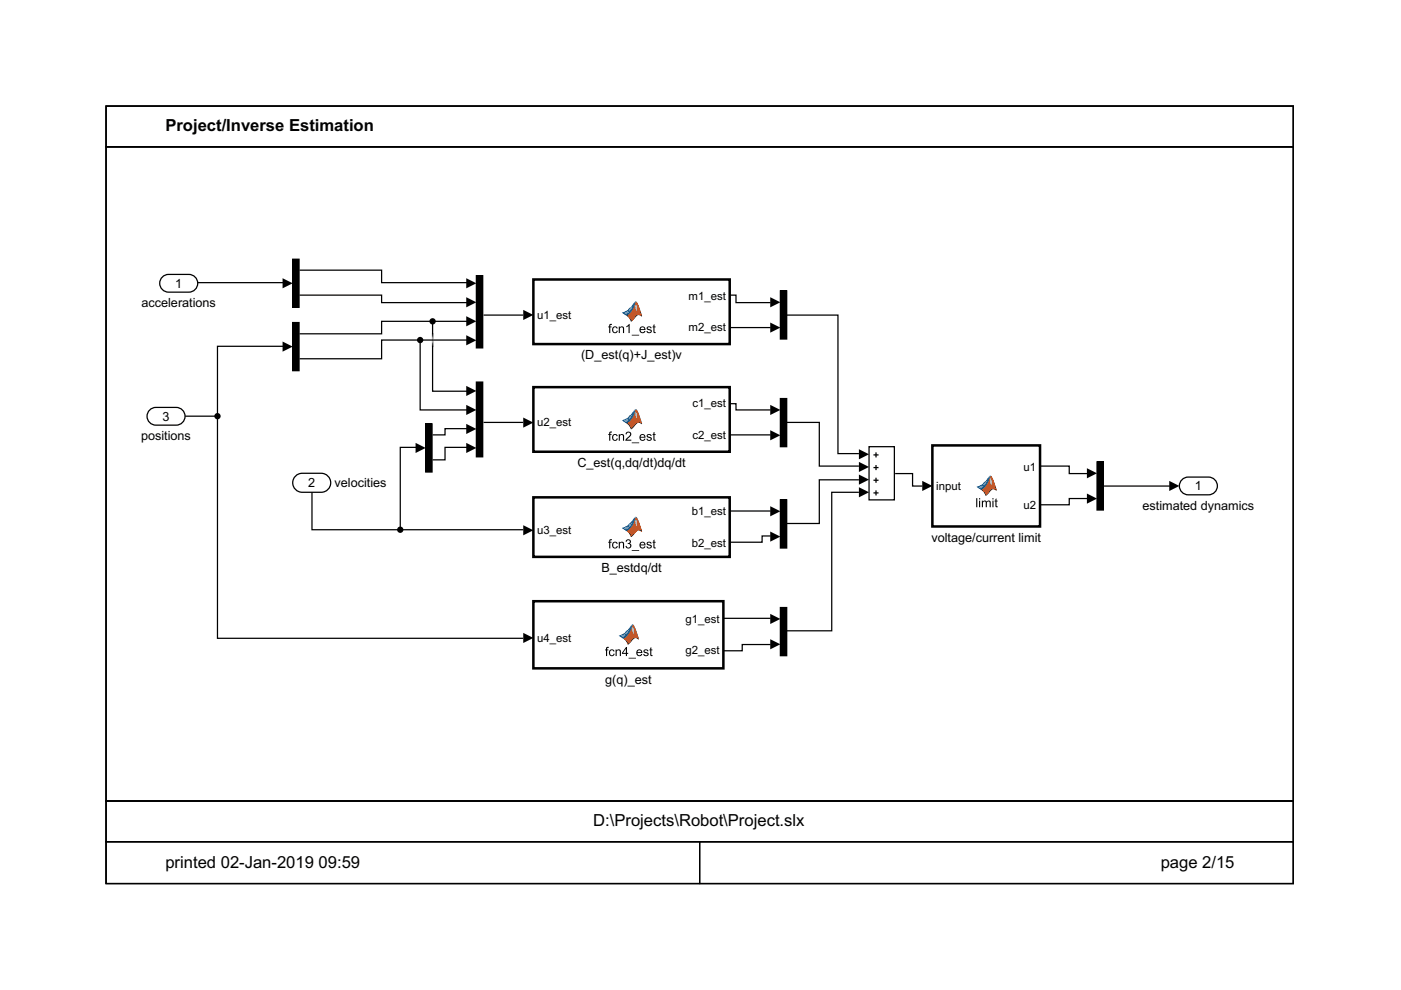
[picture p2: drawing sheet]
<svg xmlns="http://www.w3.org/2000/svg" width="297mm" height="210mm" viewBox="0 0 297 210" stroke-linecap="round" stroke-linejoin="round" font-family="sans-serif">
<path d="M250.6 101.7l.8-.5h.5h4.3a1.88 1.88 0 0 1 1.9 1.8 1.88 1.88 0 0 1-1.9 1.9h-4.3a1.88 1.88 0 0 1-1.7-1.1 1.88 1.88 0 0 1 .4-2.1z" fill="none" stroke="#000" stroke-width=".27"/>
<path d="M197.7 94.4h22.8v17.2h-22.8z" fill="#fff"/>
<path d="M207.1 103.3l1.2-.5 1.6-1.9a1.54 1.54 0 0 1 .9 1.4l.5 1.7a.93 .93 0 0 0-1.6 .4l-.7 .7a3.3 3.3 0 0 0-1.9-1.8z" fill="#000"/>
<path d="M210 101.4l.3 .7-.1 .8-.3-.8z" fill="#f5ae81"/>
<g fill="#000">
<path d="M209.9 101l.3-.1 .4 .8 .7 2.3-.5-.2a1.15 1.15 0 0 0-1.2 .8l-.6 .5a1.99 1.99 0 0 0-1-1.2l.2-.2 .4 .4 .5 .8 .5-.6a1 1 0 0 1 1.5-.6l-.8-2.1z"/>
<path d="M207 105.6h.2v1.9h-.2zM207.6 105.6h.2v.3h-.2zM207.6 106.1h.2v1.4h-.2zM208.2 106.1h.2v.2a.47 .47 0 0 1 .8 .1l.3-.3 .4 .1 .2 1.3h-.3v-.8a.29 .29 0 0 0-.2-.4 .29 .29 0 0 0-.3 .2l-.1 1h-.2v-.9a.32 .32 0 0 0-.4-.3 .32 .32 0 0 0-.2 .5v.7h-.2zM210.4 105.6h.2v.3h-.2zM210.4 106.1h.2v1.4h-.2zM211 105.8l.3-.1v.4h.2v.2h-.2v.8l.3 .4a.35 .35 0 0 1-.4 0 .35 .35 0 0 1-.2-.4v-.8h-.1v-.2h.1z"/>
<path d="M207 103.2l1 .7a6.3 6.3 0 0 0 2-2.9h.2l-.2-.2-.2 .1-.5 .7a4.5 4.5 0 0 1-2.3 1.6zM207.4 103.3l.9-.4 .3 .3-.6 .4zM208.7 102.4l.8-.7-.8 1.3-.3-.2z"/>
</g>
<path d="M197.7 94.4h22.8v17.2h-22.8z" fill="none" stroke="#000" stroke-width=".53"/>
<path d="M113.1 127.5h40.3v14.2h-40.3z" fill="#fff"/>
<path d="M131.3 134.8l1.1-.5 1.6-1.8a1.54 1.54 0 0 1 .9 1.4l.5 1.6a.93 .93 0 0 0-1.5 .4l-.8 .7a3.3 3.3 0 0 0-1.8-1.8z" fill="#000"/>
<path d="M134.1 132.9l.3 .8-.1 .7-.3-.7z" fill="#f5ae81"/>
<g fill="#000">
<path d="M134.1 132.5h.2l.4 .8 .7 2.3-.5-.3a1.15 1.15 0 0 0-1.2 .9l-.6 .5a1.99 1.99 0 0 0-1-1.3l.2-.1 .4 .3 .5 .9 .5-.6a1 1 0 0 1 1.5-.6l-.7-2.1z"/>
<path d="M128.6 137.3l.5-.1v.2l-.4 .1v.2h.3v.2h-.3v1.2h-.2v-1.2h-.2v-.2h.2zM129.3 137.9l.6-.2 .4 .4h-.2l-.2-.2a.48 .48 0 0 0-.6 .5 .48 .48 0 0 0 .7 .5l.1-.3h.2a.66 .66 0 0 1-.9 .4 .66 .66 0 0 1-.2-1zM130.5 137.7h.2v.2a.5 .5 0 0 1 .6-.2 .5 .5 0 0 1 .3 .5v.9h-.2v-.8a.32 .32 0 0 0-.2-.4 .32 .32 0 0 0-.4 .2l-.1 1h-.2zM132.7 137.2h.2v1.2h.3v.2h-.3v.5h-.2v-.5h-.8v-.2zM132.7 137.6l-.6 .8h.6zM133.3 139.5h1.5v.1h-1.5zM135.1 137.9a.65 .65 0 0 1 .8-.2 .65 .65 0 0 1 .3 .8h-1a.4 .4 0 0 0 .3 .4 .4 .4 0 0 0 .4-.3l.3 .1a.7 .7 0 0 1-1.1 .3 .7 .7 0 0 1 0-1.1zM135.3 138l-.1 .3h.7l-.2-.4zM136.5 137.8l.2-.1a.55 .55 0 0 1 .8 .4h-.2a.27 .27 0 0 0-.4-.3 .27 .27 0 0 0-.2 .4h.1a.53 .53 0 0 1 .6 .2 .53 .53 0 0 1 0 .6 .63 .63 0 0 1-1-.3l.2-.1a.31 .31 0 0 0 .4 .4 .31 .31 0 0 0 .2-.4 .68 .68 0 0 1-.8-.6zM137.9 137.4l.2-.2v.5h.2v.2h-.2v.8l.3 .4a.35 .35 0 0 1-.4 0 .35 .35 0 0 1-.1-.4v-.8h-.2v-.2h.2z"/>
<path d="M131.2 134.8l.9 .6a6.3 6.3 0 0 0 2-2.8l.3-.1-.2-.1-.3 .1-.5 .6a4.5 4.5 0 0 1-2.2 1.7zM131.6 134.8l.8-.3 .3 .2-.6 .5zM132.9 133.9l.7-.7-.7 1.4-.3-.2z"/>
</g>
<path d="M113.1 127.5h40.3v14.2h-40.3z" fill="none" stroke="#000" stroke-width=".53"/>
<path d="M184.3 94.7h5.3v11.3h-5.3z" fill="#fff"/>
<path d="M185.2 96.5h1.1M185.2 99.1h1.1M185.7 95.9v1.1M185.7 98.6v1.1M185.2 101.8h1.1M185.2 104.5h1.1M185.7 101.3v1.1M185.7 104v1" fill="none" stroke="#000" stroke-width=".26"/>
<path d="M184.3 94.7h5.3v11.3h-5.3z" fill="none" stroke="#000" stroke-width=".27"/>
<path d="M232.6 97.9h1.3v10.2h-1.3z" fill="#fff"/>
<path d="M232.6 97.9h1.3v10.2h-1.3z" fill-rule="evenodd" fill="#000"/>
<path d="M232.6 97.9h1.3v10.2h-1.3z" fill="none" stroke="#000" stroke-width=".27"/>
<path d="M165.5 128.8h1.3v10.2h-1.3z" fill="#fff"/>
<path d="M165.5 128.8h1.3v10.2h-1.3z" fill-rule="evenodd" fill="#000"/>
<path d="M165.5 128.8h1.3v10.2h-1.3z" fill="none" stroke="#000" stroke-width=".27"/>
<path d="M165.5 106h1.3v10.2h-1.3z" fill="#fff"/>
<path d="M165.5 106h1.3v10.2h-1.3z" fill-rule="evenodd" fill="#000"/>
<path d="M165.5 106h1.3v10.2h-1.3z" fill="none" stroke="#000" stroke-width=".27"/>
<path d="M165.5 84.5h1.3v10.2h-1.3z" fill="#fff"/>
<path d="M165.5 84.5h1.3v10.2h-1.3z" fill-rule="evenodd" fill="#000"/>
<path d="M165.5 84.5h1.3v10.2h-1.3z" fill="none" stroke="#000" stroke-width=".27"/>
<path d="M101 81h1.3v15.9h-1.3z" fill="#fff"/>
<path d="M101 81h1.3v15.9h-1.3z" fill-rule="evenodd" fill="#000"/>
<path d="M101 81h1.3v15.9h-1.3z" fill="none" stroke="#000" stroke-width=".27"/>
<path d="M101 58.5h1.3v15.3h-1.3z" fill="#fff"/>
<path d="M101 58.5h1.3v15.3h-1.3z" fill-rule="evenodd" fill="#000"/>
<path d="M101 58.5h1.3v15.3h-1.3z" fill="none" stroke="#000" stroke-width=".27"/>
<path d="M165.5 61.7h1.3v10.2h-1.3z" fill="#fff"/>
<g fill="#000">
<path d="M62.1 55h1.3v10.2h-1.3z" fill-rule="evenodd"/>
<path d="M62.1 68.4h1.3v10.2h-1.3z" fill-rule="evenodd"/>
<path d="M165.5 61.7h1.3v10.2h-1.3z" fill-rule="evenodd"/>
<path d="M90.3 89.9h1.3v10.2h-1.3z" fill-rule="evenodd"/>
</g>
<path d="M62.1 55h1.3v10.2h-1.3zM62.1 68.4h1.3v10.2h-1.3zM165.5 61.7h1.3v10.2h-1.3zM90.3 89.9h1.3v10.2h-1.3z" fill="none" stroke="#000" stroke-width=".27"/>
<path d="M62.1 55h1.3v10.2h-1.3zM62.1 68.4h1.3v10.2h-1.3zM90.3 89.9h1.3v10.2h-1.3z" fill="#000"/>
<path d="M113.1 82.1h41.6v13.7h-41.6z" fill="#fff"/>
<path d="M131.9 89.2l1.2-.5 1.6-1.9a1.54 1.54 0 0 1 .9 1.4l.5 1.7a.93 .93 0 0 0-1.6 .4l-.7 .7a3.3 3.3 0 0 0-1.9-1.8z" fill="#000"/>
<path d="M134.8 87.3l.3 .7-.1 .8-.3-.8z" fill="#f5ae81"/>
<g fill="#000">
<path d="M134.7 86.9l.3-.1 .4 .9 .7 2.2-.5-.2a1.15 1.15 0 0 0-1.2 .8l-.6 .5a1.99 1.99 0 0 0-1-1.2l.2-.1 .4 .3 .5 .8 .5-.6a1 1 0 0 1 1.5-.6l-.7-2.1z"/>
<path d="M129.2 91.6l.6-.1-.1 .2-.3 .1v.3h.3v.1h-.3v1.2h-.2v-1.2h-.3v-.1h.3zM129.9 92.2l.7-.2 .4 .5h-.3l-.1-.2a.48 .48 0 0 0-.6 .5 .48 .48 0 0 0 .6 .4l.2-.3 .2 .1a.66 .66 0 0 1-1 .4 .66 .66 0 0 1-.2-1zM131.2 92.1h.2v.1a.5 .5 0 0 1 .6-.2 .5 .5 0 0 1 .3 .6v.8h-.2v-.8a.32 .32 0 0 0-.3-.4 .32 .32 0 0 0-.4 .3v.9h-.2zM132.8 91.7a.63 .63 0 0 1 1 .1 .63 .63 0 0 1-.4 .9l-.5 .5h1v.2h-1.3l.2-.4a1.17 1.17 0 0 0 .7-1.2l-.4-.1-.2 .4h-.3zM133.9 93.8h1.6v.2h-1.6zM135.8 92.2a.65 .65 0 0 1 .7-.1 .65 .65 0 0 1 .4 .7h-1.1a.4 .4 0 0 0 .3 .5 .4 .4 0 0 0 .5-.3h.3a.7 .7 0 0 1-1.1 .3 .7 .7 0 0 1 0-1.1zM136 92.3l-.2 .3h.8l-.2-.4zM137.2 92.2l.2-.2a.55 .55 0 0 1 .8 .4h-.3a.27 .27 0 0 0-.3-.2 .27 .27 0 0 0-.2 .3 .53 .53 0 0 1 .6 .2 .53 .53 0 0 1 .1 .6 .63 .63 0 0 1-1-.3h.2a.31 .31 0 0 0 .3 .3 .31 .31 0 0 0 .3-.4 .68 .68 0 0 1-.8-.6zM138.5 91.7l.3-.1v.5h.2v.1h-.2v.8l.2 .4a.35 .35 0 0 1-.4 0 .35 .35 0 0 1-.1-.4v-.8h-.1v-.1h.1z"/>
<path d="M131.8 89.1l1 .7a6.3 6.3 0 0 0 2-2.9h.2l-.2-.2-.2 .1-.5 .7a4.5 4.5 0 0 1-2.3 1.6zM132.2 89.2l.9-.4 .3 .3-.6 .4zM133.5 88.3l.8-.7-.8 1.3-.3-.2z"/>
</g>
<path d="M113.1 82.1h41.6v13.7h-41.6z" fill="none" stroke="#000" stroke-width=".53"/>
<path d="M113.1 105.4h41.6v12.7h-41.6z" fill="#fff"/>
<path d="M131.9 112l1.2-.5 1.6-1.9a1.54 1.54 0 0 1 .9 1.5l.5 1.6a.93 .93 0 0 0-1.6 .4l-.7 .7a3.3 3.3 0 0 0-1.9-1.8z" fill="#000"/>
<path d="M134.8 110.1l.3 .7-.1 .8-.3-.7z" fill="#f5ae81"/>
<g fill="#000">
<path d="M134.7 109.7l.3-.1 .4 .9 .7 2.3-.5-.3a1.15 1.15 0 0 0-1.2 .8l-.6 .6a1.99 1.99 0 0 0-1-1.3l.2-.1 .4 .3 .5 .8 .5-.5a1 1 0 0 1 1.5-.7l-.7-2z"/>
<path d="M129.2 114.4l.6-.1-.1 .2-.3 .1v.3h.3v.2h-.3v1.2h-.2v-1.2h-.3v-.2h.3zM129.9 115l.7-.1 .4 .4h-.3l-.1-.2a.48 .48 0 0 0-.6 .5 .48 .48 0 0 0 .6 .4l.2-.2h.2a.66 .66 0 0 1-1 .4 .66 .66 0 0 1-.2-1zM131.2 114.9h.2v.2a.5 .5 0 0 1 .6-.2 .5 .5 0 0 1 .3 .5v.9h-.2v-.9a.32 .32 0 0 0-.3-.4 .32 .32 0 0 0-.4 .3v1h-.2zM132.8 114.5a.52 .52 0 0 1 .8 0 .52 .52 0 0 1-.1 .7 .6 .6 0 0 1 0 1.1 .6 .6 0 0 1-.9-.5l.2-.1a.39 .39 0 0 0 .5 .4 .39 .39 0 0 0 .3-.5 .39 .39 0 0 0-.5-.2v-.2a.33 .33 0 0 0 .4-.3 .33 .33 0 0 0-.3-.4 .33 .33 0 0 0-.3 .4l-.3-.1zM133.9 116.6h1.6v.2h-1.6zM135.8 115a.65 .65 0 0 1 .7-.1 .65 .65 0 0 1 .4 .7h-1.1a.4 .4 0 0 0 .3 .5 .4 .4 0 0 0 .5-.3l.3 .1a.7 .7 0 0 1-1.1 .3 .7 .7 0 0 1 0-1.2zM136 115.2l-.2 .2h.8l-.2-.3zM137.2 115l.2-.1a.55 .55 0 0 1 .8 .3l-.3 .1a.27 .27 0 0 0-.3-.3 .27 .27 0 0 0-.2 .3v.1a.53 .53 0 0 1 .6 .1 .53 .53 0 0 1 .1 .7 .63 .63 0 0 1-1-.3l.2-.1a.31 .31 0 0 0 .3 .4 .31 .31 0 0 0 .3-.4 .68 .68 0 0 1-.8-.6zM138.5 114.5l.3-.1v.5h.2v.2h-.2v.8l.2 .4a.35 .35 0 0 1-.4-.1 .35 .35 0 0 1-.1-.3v-.8h-.1v-.2h.1z"/>
<path d="M131.8 112l1 .6a6.3 6.3 0 0 0 2-2.9h.2l-.2-.1-.2 .1-.5 .6a4.5 4.5 0 0 1-2.3 1.7zM132.2 112l.9-.4 .3 .3-.6 .5zM133.5 111.1l.8-.7-.8 1.3-.3-.2z"/>
</g>
<path d="M113.1 105.4h41.6v12.7h-41.6z" fill="none" stroke="#000" stroke-width=".53"/>
<path d="M113.1 59.3h41.6v13.7h-41.6z" fill="#fff"/>
<path d="M131.9 66.3l1.2-.5 1.6-1.8a1.54 1.54 0 0 1 .9 1.4l.5 1.6a.93 .93 0 0 0-1.6 .5l-.7 .6a3.3 3.3 0 0 0-1.9-1.8z" fill="#000"/>
<path d="M134.8 64.5l.3 .7-.1 .7-.3-.7z" fill="#f5ae81"/>
<g fill="#000">
<path d="M134.7 64h.3l.4 .8 .7 2.3-.5-.2a1.15 1.15 0 0 0-1.2 .8l-.6 .5a1.99 1.99 0 0 0-1-1.3l.2-.1 .4 .4 .5 .8 .5-.6a1 1 0 0 1 1.5-.6l-.7-2.1z"/>
<path d="M129.2 68.8l.6-.1-.1 .2-.3 .1v.2h.3v.2h-.3v1.2h-.2v-1.2h-.3v-.2h.3zM129.9 69.4l.7-.2 .4 .4-.3 .1-.1-.2a.48 .48 0 0 0-.6 .4 .48 .48 0 0 0 .6 .5l.2-.3h.2a.66 .66 0 0 1-1 .4 .66 .66 0 0 1-.2-1zM131.2 69.2h.2v.2a.5 .5 0 0 1 .6-.2 .5 .5 0 0 1 .3 .6v.8h-.2v-.8a.32 .32 0 0 0-.3-.4 .32 .32 0 0 0-.4 .2v1h-.2zM132.8 69.2l.7-.5v1.9h-.2v-1.5l-.5 .3zM133.9 71h1.6v.1h-1.6zM135.8 69.4a.65 .65 0 0 1 .7-.1 .65 .65 0 0 1 .4 .7h-1.1a.4 .4 0 0 0 .3 .4 .4 .4 0 0 0 .5-.2h.3a.7 .7 0 0 1-1.1 .3 .7 .7 0 0 1 0-1.1zM136 69.5l-.2 .3h.8l-.2-.4zM137.2 69.3l.2-.1a.55 .55 0 0 1 .8 .4h-.3a.27 .27 0 0 0-.3-.3 .27 .27 0 0 0-.2 .4 .53 .53 0 0 1 .6 .2 .53 .53 0 0 1 .1 .6 .63 .63 0 0 1-1-.3h.2a.31 .31 0 0 0 .3 .3 .31 .31 0 0 0 .3-.4 .68 .68 0 0 1-.8-.6zM138.5 68.9l.3-.2v.5h.2v.2h-.2v.8l.2 .4a.35 .35 0 0 1-.4 0 .35 .35 0 0 1-.1-.4v-.8h-.1v-.2h.1z"/>
<path d="M131.8 66.3l1 .6a6.3 6.3 0 0 0 2-2.8h.2l-.2-.2-.2 .1-.5 .6a4.5 4.5 0 0 1-2.3 1.7zM132.2 66.3l.9-.3 .3 .2-.6 .5zM133.5 65.4l.8-.7-.8 1.4-.3-.2z"/>
</g>
<path d="M113.1 59.3h41.6v13.7h-41.6z" fill="none" stroke="#000" stroke-width=".53"/>
<path d="M31.7 86.9l.9-.5h.5h4.3a1.88 1.88 0 0 1 1.8 1.9 1.88 1.88 0 0 1-1.8 1.8h-4.3a1.88 1.88 0 0 1-1.8-1.1 1.88 1.88 0 0 1 .4-2.1z" fill="#fff"/>
<path d="M31.7 86.9l.9-.5h.5h4.3a1.88 1.88 0 0 1 1.8 1.9 1.88 1.88 0 0 1-1.8 1.8h-4.3a1.88 1.88 0 0 1-1.8-1.1 1.88 1.88 0 0 1 .4-2.1z" fill="none" stroke="#000" stroke-width=".27"/>
<path d="M62.7 100.9l.8-.5 .6-.1h4a2.01 2.01 0 0 1 2 2.1 2.01 2.01 0 0 1-2 2h-4a2.01 2.01 0 0 1-1.9-1.3 2.01 2.01 0 0 1 .5-2.2z" fill="#fff"/>
<path d="M62.7 100.9l.8-.5 .6-.1h4a2.01 2.01 0 0 1 2 2.1 2.01 2.01 0 0 1-2 2h-4a2.01 2.01 0 0 1-1.9-1.3 2.01 2.01 0 0 1 .5-2.2z" fill="none" stroke="#000" stroke-width=".27"/>
<path d="M34.4 58.7l.8-.4 .5-.1h4.3a1.88 1.88 0 0 1 1.9 1.9 1.88 1.88 0 0 1-1.9 1.8h-4.3a1.88 1.88 0 0 1-1.7-1.1 1.88 1.88 0 0 1 .4-2.1z" fill="#fff"/>
<path d="M34.4 58.7l.8-.4 .5-.1h4.3a1.88 1.88 0 0 1 1.9 1.9 1.88 1.88 0 0 1-1.9 1.8h-4.3a1.88 1.88 0 0 1-1.7-1.1 1.88 1.88 0 0 1 .4-2.1z" fill="none" stroke="#000" stroke-width=".27"/>
<g fill="#000">
<path d="M59.9 72.4l2.2 1.1-2.2 1.1zM59.9 59l2.2 1.1-2.2 1zM98.9 59l2.1 1.1-2.1 1zM98.9 63l2.1 1.1-2.1 1.1zM98.9 67l2.1 1.1-2.1 1.1zM98.9 71.1l2.1 1-2.1 1.1zM110.9 65.7l2.2 1.1-2.2 1.1zM163.3 68.4l2.2 1.1-2.2 1zM163.3 63l2.2 1.1-2.2 1.1zM88.1 93.9l2.2 1.1-2.2 1zM98.9 81.8l2.1 1.1-2.1 1.1zM98.9 85.8l2.1 1.1-2.1 1.1z"/>
<path d="M98.9 89.9l2.1 1-2.1 1.1zM98.9 93.9l2.1 1.1-2.1 1zM110.9 88.5l2.2 1.1-2.2 1.1zM163.3 91.2l2.2 1.1-2.2 1.1zM163.3 85.8l2.2 1.1-2.2 1.1zM182.1 95.2l2.2 1.1-2.2 1.1zM182.1 97.9l2.2 1.1-2.2 1.1zM110.9 111.4l2.2 1-2.2 1.1zM163.3 107.3l2.2 1.1-2.2 1.1zM163.3 112.7l2.2 1.1-2.2 1zM182.1 100.6l2.2 1.1-2.2 1.1zM182.1 103.3l2.2 1.1-2.2 1z"/>
<path d="M195.5 102l2.2 1-2.2 1.1zM230.4 99.3l2.2 1-2.2 1.1zM230.4 104.6l2.2 1.1-2.2 1.1zM247.9 102l2.2 1-2.2 1.1zM110.9 134.2l2.2 1.1-2.2 1zM163.3 130.2l2.2 1-2.2 1.1zM163.3 135.5l2.2 1.1-2.2 1.1z"/>
</g>
<g fill="none" stroke="#000" stroke-width=".26">
<path d="M22.5 31.1h251.7v138.7h-251.7zM22.5 22.5h251.7v8.6h-251.7zM22.5 22.5h251.7v164.8h-251.7zM41.9 59.9h18.1M63.5 57.3h17.4v2.6h18.2M60 73.4h-13.9v14.8M63.5 62.6h17.4v1.6h18.2M89.1 72.1h-8.2v4h-17.4M89.1 72.1v14.8h10M89.1 72.1h10M91.7 68.1h-10.8v2.7h-17.4M91.7 72.2v10.7h7.4"/>
<path d="M91.7 68.1h7.4M91.7 68.1v3.9M91.7 73.3v.3M102.5 66.8h8.4M154.7 62.6h1.3v1.6h7.4M154.7 69.5h8.7M166.9 66.8h10.8v29.4h4.4M39.3 88.2h6.8M46.1 88.2v47.1h64.8M88.3 94.9h-3.4v17.4M99.1 90.9h-4.7v1.3h-2.7M99.1 94.9h-4.7v2.6h-2.7"/>
<path d="M102.5 89.6h8.4M154.7 85.6h1.3v1.3h7.4M154.7 92.2h8.7M166.9 89.6h6.8v9.2h8.4M220.6 98.8h6.1v1.6h3.9M66.1 104.4v7.9h18.8M84.9 112.3h26M154.7 108.3h8.7M163.4 113.6h-1.8v1.4h-6.9M182.1 101.7h-8.4v9.3h-6.8M182.1 104.4h-5.8v29.3h-9.4M189.8 100.4h3.7v2.7h2.1"/>
<path d="M230.6 105.7h-3.9v1.3h-6.1M234.1 103.1h13.9M153.4 131.1h10M163.4 136.7h-6v1.3h-4M22.5 169.8h251.7v8.7h-251.7zM22.5 178.5h125.8v8.8h-125.8zM22.5 178.5h251.7v8.8h-251.7zM148.3 178.5h125.9v8.8h-125.9z"/>
</g>
<g fill="#000">
<circle cx="89.1" cy="72.1" r=".67"/>
<circle cx="91.7" cy="68.1" r=".67"/>
<circle cx="46.1" cy="88.2" r=".67"/>
<circle cx="84.9" cy="112.3" r=".67"/>
</g>
<path d="M91.7 70.9v.3M91.7 73v.3" fill="none" stroke="#2e2e2e" stroke-width=".26"/>
<path d="M91.7 71.2v.2M91.7 72.8v.2" fill="none" stroke="#5d5d5d" stroke-width=".26"/>
<path d="M91.7 71.4v.3M91.7 72.5v.3" fill="none" stroke="#8b8b8b" stroke-width=".26"/>
<path d="M91.7 71.7v.3M91.7 72.2v.3" fill="none" stroke="#b9b9b9" stroke-width=".26"/>
<g font-size="3.5">
<text x="35.1" y="27.9">Project/Inverse Estimation</text>
<text x="125.8" y="175.2">D:\Projects\Robot\Project.slx</text>
<text x="35.1" y="184">printed 02-Jan-2019</text>
<text x="67.6" y="184">09:59</text>
<text x="246.1" y="184">page 2/15</text>
</g>
<g font-size="2.7">
<text x="30" y="65.2">accelerations</text>
<text x="37.1" y="61">1</text>
<text x="123.2" y="76.2">(D_est(q)+J_est)v</text>
<text x="34.5" y="89.2">3</text>
<text x="29.9" y="93.4">positions</text>
<text x="122.4" y="99">C_est(q,dq/dt)dq/dt</text>
<text x="65.3" y="103.2">2</text>
<text x="70.9" y="103.2">velocities</text>
<text x="253.3" y="104">1</text>
<text x="242.2" y="108.1">estimated dynamics</text>
<text x="197.5" y="114.8">voltage/current limit</text>
<text x="127.5" y="121.3">B_estdq/dt</text>
<text x="128.3" y="144.9">g(q)_est</text>
</g>
<g font-size="2.4">
<text x="146" y="63.6">m1_est</text>
<text x="113.9" y="67.6">u1_est</text>
<text x="146" y="70.3">m2_est</text>
<text x="146.8" y="86.4">c1_est</text>
<text x="113.9" y="90.4">u2_est</text>
<text x="146.8" y="93.1">c2_est</text>
<text x="217" y="99.8">u1</text>
<text x="198.5" y="103.8">input</text>
<text x="217" y="107.9">u2</text>
<text x="113.9" y="113.2">u3_est</text>
<text x="146.7" y="109.2">b1_est</text>
<text x="146.7" y="115.9">b2_est</text>
<text x="113.9" y="136.1">u4_est</text>
<text x="145.3" y="132">g1_est</text>
<text x="145.3" y="138.7">g2_est</text>
</g>
</svg>
